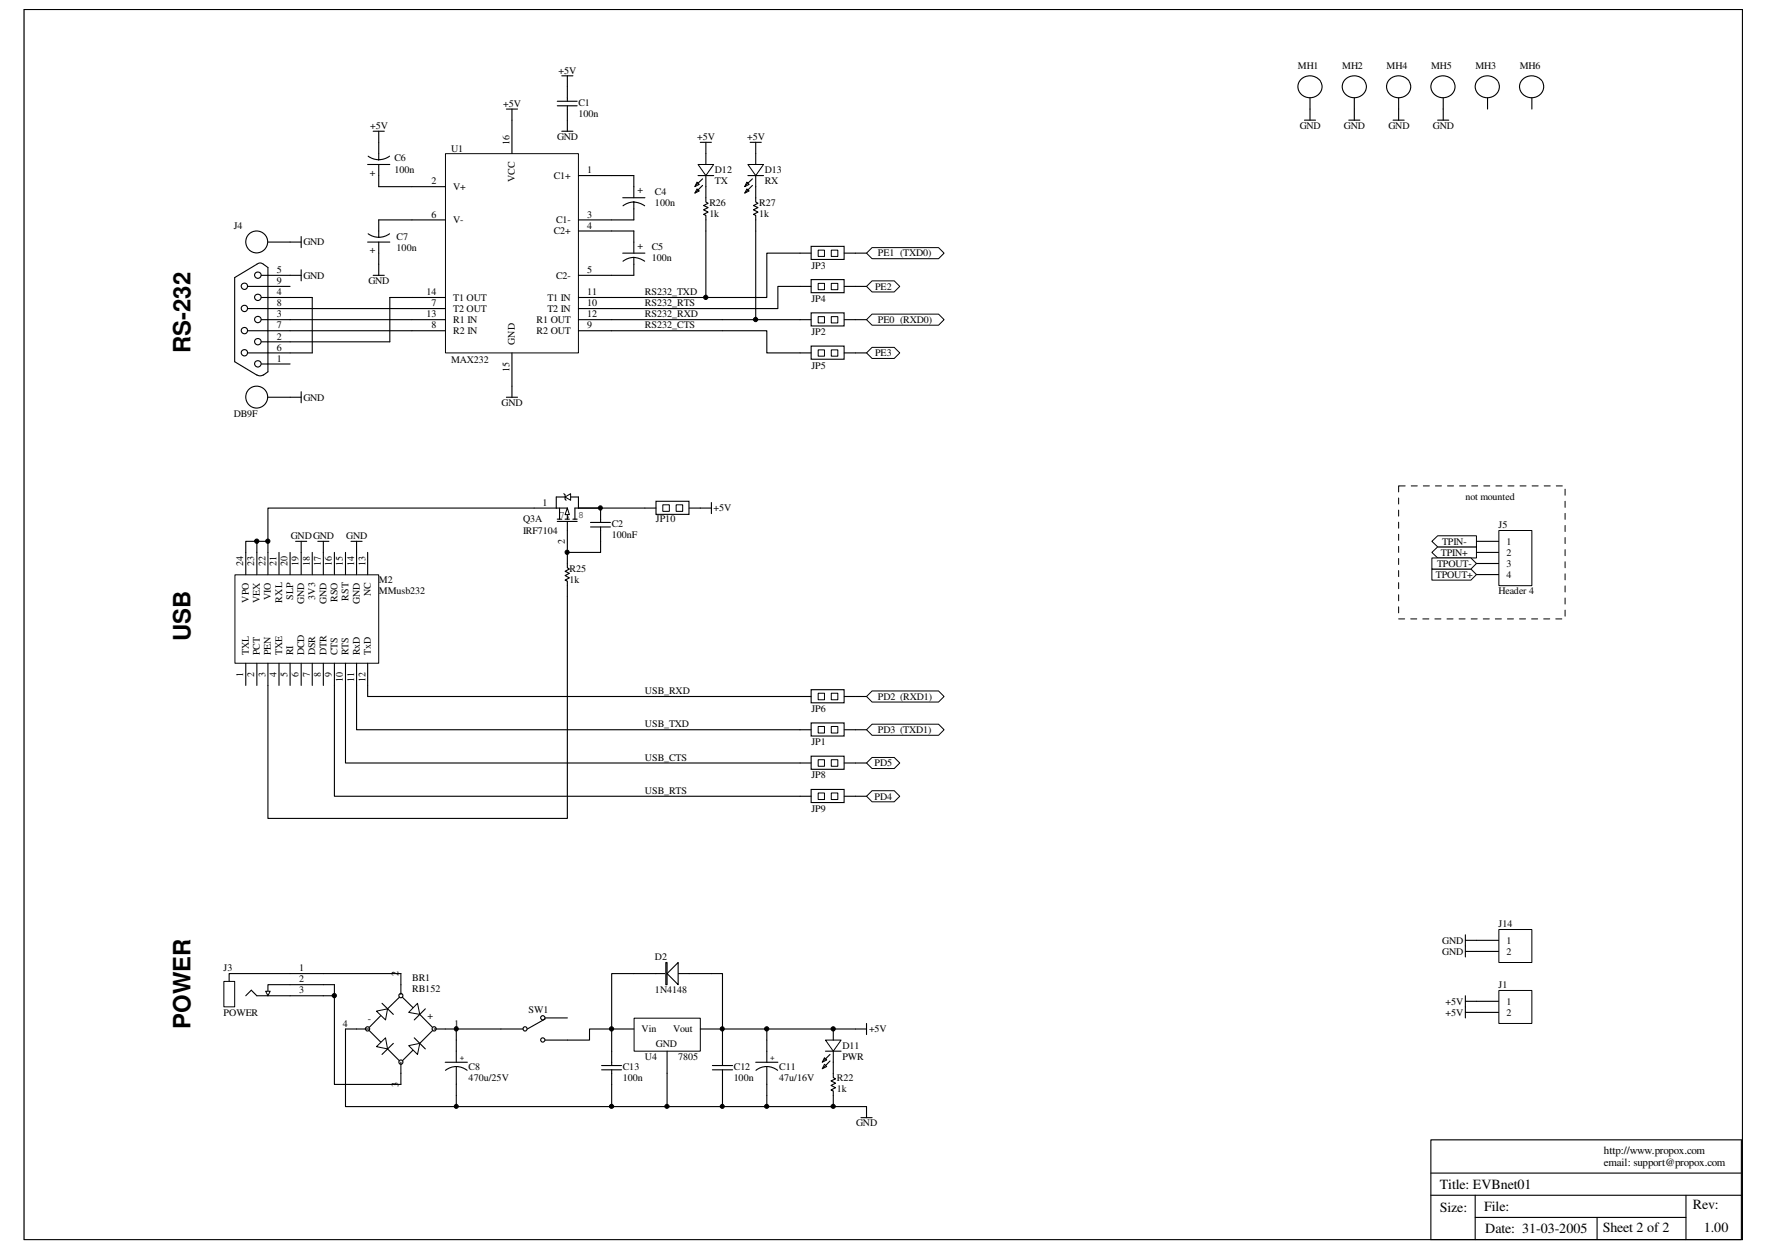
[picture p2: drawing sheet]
<svg xmlns="http://www.w3.org/2000/svg" width="297mm" height="210mm" viewBox="0 0 297 210" stroke-linecap="round" stroke-linejoin="round" font-family="sans-serif">
<path d="M4.1 1.6h288.8v206.7h-288.8z" fill="none" stroke="#000" stroke-width=".17"/>
<g fill="none" stroke="#000" stroke-width=".19">
<path d="M61.8 27.6h3.7M61.9 26.2l.7 .4 1.1 .2 .8-.1 1-.5M61.9 39.3l1 .5 .8 .1 1.1-.2 .7-.4M63.7 23.9v3M63.7 27.6v3.8M63.7 37v2.9M102.8 29.5h3.7v3.7M102.8 38.8h3.7v3.7M104.7 33.2h3.7M106.5 34l1.2 .2 .7 .4M106.5 34l-.7 .1-1.1 .5M106.5 34v3h-3.7"/>
<path d="M48.8 53.7h20.5M48.8 50h3.7v9.3h-3.7M61.8 40.7h3.7M63.7 40.7v3.7M69.3 50h-3.8v7.4h-16.7M104.7 42.5h3.7M106.5 43.3l1.2 .2 .7 .4M106.5 43.3l-.7 .1-1.1 .5M106.5 43.3v3h-3.7"/>
</g>
<path d="M74.9 25.9h22.3v33.4h-22.3z" fill="#fff"/>
<path d="M74.9 25.8h22.3v33.5h-22.3z" fill="none" stroke="#000" stroke-width=".17"/>
<g fill="none" stroke="#000" stroke-width=".19">
<path d="M85.1 18.3h1.9M86.1 18.3v7.5M50.6 39.8v1.8M62.7 22.1h1.9M63.7 31.4h11.1M63.7 37h11.1M63.7 22.1v1.8M97.2 29.5h5.6M97.2 37h5.6M97.2 38.8h5.6M41.7 51.9h33.1M41.7 55.6h33.1"/>
<path d="M41.7 59.3h7.1M41.7 48.1h7.1M43.9 46.3h6.7M43.9 50h4.9M43.9 53.7h4.9M43.9 57.4h4.9M45 40.7h5.6M50.6 45.3v1.9M62.7 46.3h1.9M63.7 44.4v1.9M69.3 50h5.5M69.3 53.7h5.5"/>
<path d="M86.1 59.3v7.5M97.2 46.3h5.6M97.2 50h24.3M97.2 51.9h24.3M97.2 53.7h24.3M97.2 55.6h24.3M43.2 63l.5 .2 .6-.2M43.2 63l-3.7-2.2v-14.1l3.8-2.4 .4-.1a2.16 2.16 0 0 1 1.3 .8v17.5l-.7 .5M43.9 61.2h4.9M45 66.8h5.6M50.6 65.8v1.9M85.1 66.8h1.9"/>
<path d="M240.5 191.6h52.2v16.7h-52.2zM240.5 197.1h52.2M240.5 200.9h52.2M248 200.9v7.4M248 204.6h35.4M268.5 204.6v3.7M283.4 200.9v7.4"/>
<circle cx="41.1" cy="48.1" r=".53"/>
<circle cx="41.1" cy="55.6" r=".53"/>
<circle cx="41.1" cy="59.3" r=".53"/>
<circle cx="41.1" cy="51.8" r=".53"/>
<circle cx="43.2" cy="40.7" r="1.85"/>
<circle cx="43.4" cy="53.7" r=".54"/>
<circle cx="43.4" cy="46.2" r=".54"/>
<circle cx="43.4" cy="50" r=".54"/>
<circle cx="43.4" cy="57.4" r=".54"/>
<circle cx="43.2" cy="66.7" r="1.85"/>
<circle cx="43.4" cy="61.1" r=".54"/>
</g>
<path d="M240.7 92.8l1-.9h6.5v1.9h-6.5z" fill-rule="evenodd" fill="#fff"/>
<path d="M240.7 92.8l1-.9h6.5v1.9h-6.5z" fill="none" stroke="#000" stroke-width=".17"/>
<path d="M240.7 95.6h6.6l.9 1-.9 .9h-6.6z" fill-rule="evenodd" fill="#fff"/>
<path d="M240.7 95.6h6.6l.9 1-.9 .9h-6.6z" fill="none" stroke="#000" stroke-width=".17"/>
<path d="M240.7 91l1-1h6.5v1.9h-6.5z" fill-rule="evenodd" fill="#fff"/>
<path d="M240.7 91l1-1h6.5v1.9h-6.5z" fill="none" stroke="#000" stroke-width=".17"/>
<path d="M240.7 93.8h6.6l.9 .9-.9 .9h-6.6z" fill-rule="evenodd" fill="#fff"/>
<path d="M240.7 93.8h6.6l.9 .9-.9 .9h-6.6z" fill="none" stroke="#000" stroke-width=".17"/>
<path d="M121.5 55.6h7.4v3.7h5.6M121.5 53.7h13M134.5 48.1h-3.7v3.8h-9.3M134.5 42.5h-5.6v7.5h-7.4" fill="none" stroke="#000" stroke-width=".19"/>
<path d="M145.7 42.5l.9-.9h11.2l.9 .9-.9 1h-11.2z" fill-rule="evenodd" fill="#fff"/>
<path d="M145.7 42.5l.9-.9h11.2l.9 .9-.9 1h-11.2z" fill="none" stroke="#000" stroke-width=".17"/>
<path d="M145.7 53.7l.9-.9h11.2l.9 .9-.9 1h-11.2z" fill-rule="evenodd" fill="#fff"/>
<path d="M145.7 53.7l.9-.9h11.2l.9 .9-.9 1h-11.2z" fill="none" stroke="#000" stroke-width=".17"/>
<path d="M145.7 59.3l.9-.9h3.7l1 .9-1 .9h-3.7z" fill-rule="evenodd" fill="#fff"/>
<path d="M145.7 59.3l.9-.9h3.7l1 .9-1 .9h-3.7z" fill="none" stroke="#000" stroke-width=".17"/>
<path d="M145.7 48.1l.9-.9h3.7l1 .9-1 1h-3.7z" fill-rule="evenodd" fill="#fff"/>
<path d="M137.5 47.6h1.1v1.1h-1.1zM137.5 53.2h1.1v1.1h-1.1zM137.5 58.8h1.1v1.1h-1.1zM137.5 42h1.1v1.1h-1.1zM139.7 47.6h1.1v1.1h-1.1zM139.7 53.2h1.1v1.1h-1.1zM139.7 58.8h1.1v1.1h-1.1zM139.7 42h1.1v1.1h-1.1zM145.7 48.1l.9-.9h3.7l1 .9-1 1h-3.7z" fill="none" stroke="#000" stroke-width=".17"/>
<g fill="none" stroke="#000" stroke-width=".19">
<path d="M134.5 48.1h1.9M134.5 53.7h1.9M134.5 59.3h1.9M134.5 42.5h1.9M136.4 47h5.5v2.2h-5.5zM136.4 52.6h5.5v2.2h-5.5zM136.4 58.2h5.5v2.2h-5.5zM136.4 41.4h5.5v2.2h-5.5zM141.9 48.1h3.8M141.9 53.7h3.8M141.9 59.3h3.8M141.9 42.5h3.8"/>
<path d="M74.8 178.5h3.8M76.7 179.2l.8 .2 1 .5M76.7 179.2l-1.1 .3-.7 .4M76.7 174.8v3.7M76.7 179.2v4.9M106.5 163.6h13.1"/>
</g>
<path d="M111.9 161.8h.2v3.7h-.2z" fill-rule="evenodd" fill="#fff"/>
<path d="M111.9 161.8h.2v3.7h-.2z" fill="none" stroke="#000" stroke-width=".19"/>
<path d="M112.1 163.6l1.9-1.8v3.7z" fill="#fff"/>
<g fill="none" stroke="#000" stroke-width=".19">
<path d="M64.2 170.5l-2.4 2.4 2.4 2.4M65.1 176.3l2.3 2.2 2.2-2.2M65.1 169.5l2.3-2.2 2.2 2.2M69.6 174.4l1.9 1.9M70.6 170.5l2.4 2.4-2.4 2.4M76.7 172.9v1.9M101.1 179.8h3.4M101.1 179.1h3.4M102.8 176.7v2.4M102.8 179.8v2.4M106.5 163.6h-3.7v9.3M112.1 163.6l1.9-1.8v3.7z"/>
<path d="M119.6 163.6h1.9v9.3M119.8 179.8h3.3M119.8 179.1h3.3M121.5 176.7v2.4M121.5 179.8v2.4"/>
</g>
<path d="M70.2 168.6l.4 1.9-1.9-.4z" fill="#fff"/>
<path d="M70.2 168.6l.4 1.9-1.9-.4z" fill="none" stroke="#000" stroke-width=".17"/>
<path d="M63.3 175.9l1.5-1.5 .3 1.9z" fill="#fff"/>
<path d="M63.3 175.9l1.5-1.5 .3 1.9z" fill="none" stroke="#000" stroke-width=".17"/>
<path d="M68.7 175.7l1.9-.4-.4 1.9z" fill="#fff"/>
<path d="M68.7 175.7l1.9-.4-.4 1.9z" fill="none" stroke="#000" stroke-width=".17"/>
<path d="M63.3 169.9l1.8-.4-.3 1.9z" fill="#fff"/>
<path d="M63.3 169.9l1.8-.4-.3 1.9z" fill="none" stroke="#000" stroke-width=".17"/>
<path d="M64.2 168.6l1.9 1.9M66.1 175.3l-1.9 1.9M71.5 169.5l-1.9 1.9" fill="none" stroke="#000" stroke-width=".19"/>
<circle cx="67.4" cy="167.3" r=".35" fill="#fff"/>
<circle cx="67.4" cy="167.3" r=".35" fill="none" stroke="#000" stroke-width=".19"/>
<circle cx="73" cy="172.9" r=".35" fill="#fff"/>
<circle cx="73" cy="172.9" r=".35" fill="none" stroke="#000" stroke-width=".19"/>
<circle cx="67.4" cy="178.5" r=".35" fill="#fff"/>
<circle cx="67.4" cy="178.5" r=".35" fill="none" stroke="#000" stroke-width=".19"/>
<circle cx="61.8" cy="172.9" r=".36" fill="#fff"/>
<g fill="none" stroke="#000" stroke-width=".19">
<path d="M58.1 172.9h3.9M67.4 163.6v3.5M67.4 178.5v3.7M73 172.9h3.7"/>
<circle cx="61.8" cy="172.9" r=".36"/>
</g>
<path d="M37.7 165h1.8v4.2h-1.8z" fill="#fff"/>
<path d="M37.6 164.9h1.9v4.3h-1.9z" fill="none" stroke="#000" stroke-width=".17"/>
<path d="M41.3 167.3l.9-.9 1 .9h5.6M48.8 163.6h-10.3v1.3M48.8 165.5h-3.8v1.8" fill="none" stroke="#000" stroke-width=".19"/>
<path d="M44.7 166.6h.7l-.4 .7z" fill="#fff"/>
<path d="M44.7 166.6h.7l-.4 .7z" fill="none" stroke="#000" stroke-width=".17"/>
<path d="M48.8 163.6h18.6M48.8 165.5h5.6M48.8 167.3h5.6M56.2 165.5v16.7h11.2M58.1 172.9v13.1h54" fill="none" stroke="#000" stroke-width=".19"/>
<path d="M106.6 171.2h11.1v5.5h-11.1z" fill="#fff"/>
<path d="M106.6 171.1h11.1v5.6h-11.1z" fill="none" stroke="#000" stroke-width=".17"/>
<g fill="none" stroke="#000" stroke-width=".19">
<path d="M93.7 17.8h3.3M93.7 17h3.3M94.4 12.7h1.9M95.4 12.7v4.3M95.4 17.8v4.3M220.2 16.5v3.7M222 13.6a2.1 2.1 0 0 0-2.3-.8 2.1 2.1 0 0 0-1.5 1.8 2 2 0 0 0 2.3 1.8 2 2 0 0 0 1.6-2.4l-.1-.3M227.7 16.5v3.7M229.4 13.6a2.1 2.1 0 0 0-2.2-.8 2.1 2.1 0 0 0-1.6 1.8 2 2 0 0 0 2.3 1.8 2 2 0 0 0 1.7-2.4l-.2-.3M235.1 16.5v3.7M236.9 13.6a2.1 2.1 0 0 0-2.3-.8 2.1 2.1 0 0 0-1.5 1.8 2 2 0 0 0 2.3 1.8 2 2 0 0 0 1.6-2.4l-.1-.3M242.6 16.5v3.7"/>
<path d="M244.3 13.6a2.1 2.1 0 0 0-2.2-.8 2.1 2.1 0 0 0-1.6 1.8 2 2 0 0 0 2.3 1.8 2 2 0 0 0 1.7-2.4l-.2-.3M250.1 16.5v1.8M251.8 13.6a2.1 2.1 0 0 0-2.3-.8 2.1 2.1 0 0 0-1.5 1.8 2.01 2.01 0 0 0 2.3 1.8 2.01 2.01 0 0 0 1.6-2.4l-.1-.3M257.5 16.5v1.8M259.2 13.6a2.1 2.1 0 0 0-2.2-.8 2.1 2.1 0 0 0-1.6 1.8 2.01 2.01 0 0 0 2.3 1.8 2.01 2.01 0 0 0 1.7-2.4l-.1-.3M94.4 22.1h1.9M219.3 20.2h1.8M226.7 20.2h1.9M234.2 20.2h1.8M241.7 20.2h1.8M246.3 157.1v3.7M246.3 159.9h1.9"/>
<path d="M246.3 158h1.9M54.4 165.5h1.8M54.4 167.3h1.8M76.7 172.9h11.2M91.6 171.2l-3 1.7M91.6 171.1h3.8M102.8 172.9h-3.7v1.9h-7.5M102.8 172.9h3.7M102.8 172.9v3.8M112.1 176.7v9.3h9.4v-3.8M117.7 172.9h28M121.5 172.9v3.8"/>
<path d="M127 178.5h3.8M128.9 179.2l.8 .2 1 .5M128.9 179.2l-1.2 .3-.6 .4M128.9 179.2v6.8h-7.4M128.9 172.9v5.6M145.7 172v1.9M246.3 167.3v3.8M246.3 168.3h1.9M246.3 170.1h1.9M76.7 184.1v1.9M102.8 182.2v3.8"/>
<circle cx="88.2" cy="172.9" r=".35"/>
<circle cx="91.2" cy="171" r=".36"/>
<circle cx="91.2" cy="174.8" r=".36"/>
</g>
<path d="M252 156.3h5.5v5.5h-5.5z" fill="#fff"/>
<path d="M252 156.2h5.5v5.6h-5.5z" fill="none" stroke="#000" stroke-width=".17"/>
<path d="M248.2 158h3.7M248.2 159.9h3.7" fill="none" stroke="#000" stroke-width=".19"/>
<path d="M252 166.5h5.5v5.5h-5.5z" fill="#fff"/>
<path d="M252 166.5h5.5v5.5h-5.5z" fill="none" stroke="#000" stroke-width=".17"/>
<path d="M248.2 168.3h3.7M248.2 170.1h3.7" fill="none" stroke="#000" stroke-width=".19"/>
<path d="M252 89.2h5.5v9.2h-5.5z" fill="#fff"/>
<path d="M252 89.2h5.5v9.2h-5.5z" fill="none" stroke="#000" stroke-width=".17"/>
<path d="M248.2 91h3.7M248.2 92.8h3.7M248.2 94.7h3.7M248.2 96.6h3.7" fill="none" stroke="#000" stroke-width=".19"/>
<path d="M39.5 96.6h24.2v14.9h-24.2z" fill="#fff"/>
<path d="M39.5 96.6h24.2v14.9h-24.2z" fill="none" stroke="#000" stroke-width=".17"/>
<g fill="none" stroke="#000" stroke-width=".19">
<path d="M41.3 92.8v3.8M43.2 92.8v3.8M45 92.8v3.8M46.9 92.8v3.8M48.8 92.8v3.8M50.6 92.8v3.8M52.5 92.8v3.8M54.4 92.8v3.8M56.2 92.8v3.8M58.1 92.8v3.8M59.9 92.8v3.8M61.8 92.8v3.8"/>
<path d="M41.3 111.5v3.7M43.2 111.5v3.7M45 111.5v3.7M46.9 111.5v3.7M48.8 111.5v3.7M50.6 111.5v3.7M52.5 111.5v3.7M54.4 111.5v3.7M56.2 111.5v3.7M58.1 111.5v3.7M59.9 111.5v3.7M61.8 111.5v3.7"/>
</g>
<path d="M145.7 122.6l.9-.9h11.2l.9 .9-.9 1h-11.2z" fill-rule="evenodd" fill="#fff"/>
<path d="M145.7 122.6l.9-.9h11.2l.9 .9-.9 1h-11.2z" fill="none" stroke="#000" stroke-width=".17"/>
<path d="M145.7 117.1l.9-1h11.2l.9 1-.9 .9h-11.2z" fill-rule="evenodd" fill="#fff"/>
<path d="M145.7 117.1l.9-1h11.2l.9 1-.9 .9h-11.2z" fill="none" stroke="#000" stroke-width=".17"/>
<path d="M145.7 128.2l.9-.9h3.7l1 .9-1 1h-3.7z" fill-rule="evenodd" fill="#fff"/>
<path d="M145.7 128.2l.9-.9h3.7l1 .9-1 1h-3.7z" fill="none" stroke="#000" stroke-width=".17"/>
<path d="M145.7 133.8l.9-.9h3.7l1 .9-1 .9h-3.7z" fill-rule="evenodd" fill="#fff"/>
<path d="M111.4 84.8h1.1v1.1h-1.1zM113.7 84.8h1.1v1.1h-1.1zM137.5 116.5h1.1v1.1h-1.1zM139.7 116.5h1.1v1.1h-1.1zM137.5 127.7h1.1v1.1h-1.1zM137.5 133.3h1.1v1.1h-1.1zM137.5 122.1h1.1v1.1h-1.1zM139.7 127.7h1.1v1.1h-1.1zM139.7 133.3h1.1v1.1h-1.1zM139.7 122.1h1.1v1.1h-1.1zM145.7 133.8l.9-.9h3.7l1 .9-1 .9h-3.7z" fill="none" stroke="#000" stroke-width=".17"/>
<g fill="none" stroke="#000" stroke-width=".19">
<path d="M43.2 91v1.8M45 91h-3.7v1.8M49.7 91h1.9M50.6 91v1.8M53.4 91h1.9M54.4 91v1.8M59 91h1.9M59.9 91v1.8M89.8 85.4h-44.8v7.4M108.4 85.4h1.9M110.3 84.2h5.5v2.2h-5.5zM115.9 85.4h1.8"/>
<path d="M56.2 115.2v18.6h80.2M58.1 115.2v13h78.3M59.9 115.2v7.4h76.5M61.8 115.2v1.9h74.6M136.4 115.9h5.5v2.2h-5.5zM141.9 117.1h3.8M136.4 127.1h5.5v2.2h-5.5zM136.4 132.7h5.5v2.2h-5.5zM136.4 121.5h5.5v2.2h-5.5zM141.9 128.2h3.8M141.9 133.8h3.8M141.9 122.6h3.8"/>
<path d="M138.8 176.7h2.6"/>
</g>
<path d="M138.8 174.8h2.6l-1.3 1.9z" fill="#fff"/>
<path d="M138.8 174.8h2.6l-1.3 1.9z" fill="none" stroke="#000" stroke-width=".17"/>
<path d="M138.6 178.9l.4 .3-.8 .4z" fill="#fff"/>
<path d="M138.6 178.9l.4 .3-.8 .4z" fill="none" stroke="#000" stroke-width=".17"/>
<path d="M138.6 177.8l.4 .3-.8 .4z" fill="#fff"/>
<path d="M138.6 177.8l.4 .3-.8 .4z" fill="none" stroke="#000" stroke-width=".17"/>
<g fill="none" stroke="#000" stroke-width=".19">
<path d="M89.8 85.4h5.6v1.8M93.7 87.6h3.3M93.7 87.2h.7M94.1 85.4v1.8M95 87.2h.7M95.4 87.6v5.2M96.3 87.2h.7M96.6 85.4v1.8M97.2 85.4h3.8M139.5 177.2l-1.1 1.1M139.5 178.3l-1.1 1.2M140.1 176.7v4.4l.4 .2-.8 .4 .8 .3-.8 .4 .8 .4-.8 .4 .4 .1v2.7"/>
<path d="M140.1 172.9v1.9M144.7 187.8h1.9M145.7 186v1.8"/>
</g>
<path d="M95.4 85.4l.3 1.1h-.7z" fill="#fff"/>
<path d="M95.4 85.4l.3 1.1h-.7z" fill="none" stroke="#000" stroke-width=".17"/>
<path d="M93.5 83.5v1.9M96.6 85.4h.6" fill="none" stroke="#000" stroke-width=".19"/>
<path d="M95 83.5l.9-.5v1.1z" fill="#fff"/>
<path d="M95 83.5l.9-.5v1.1z" fill="none" stroke="#000" stroke-width=".17"/>
<path d="M117.3 29.5h2.7M93.5 83.5h1.5M94.8 83l.2 .1v.8l.2 .2M95.9 83.5h1.3v1.9h11.2M99.3 87.8h3.3M99.3 88.6h3.3M101 88.6v4.2h-5.6v2.6l.3 .2-.7 .4 .7 .4-.7 .3 .7 .4-.7 .4 .4 .2v39.8h-50.4v-22.3M101 85.4v2.4M117.7 85.4h1.9M119.6 84.5v1.8" fill="none" stroke="#000" stroke-width=".19"/>
<path d="M117.3 27.6h2.7l-1.3 1.9z" fill="#fff"/>
<path d="M117.3 27.6h2.7l-1.3 1.9z" fill="none" stroke="#000" stroke-width=".17"/>
<path d="M117.2 31.7l.4 .4-.8 .4z" fill="#fff"/>
<path d="M117.2 31.7l.4 .4-.8 .4z" fill="none" stroke="#000" stroke-width=".17"/>
<path d="M117.2 30.6l.4 .4-.8 .4z" fill="#fff"/>
<path d="M117.2 30.6l.4 .4-.8 .4z" fill="none" stroke="#000" stroke-width=".17"/>
<path d="M118.1 30.1l-1.1 1.1M118.1 31.2l-1.1 1.1M118.7 29.5v4.5l.3 .2-.7 .3 .7 .4-.7 .4 .7 .3-.7 .4 .4 .2v2.6M118.7 25.8v1.8M125.7 29.5h2.7" fill="none" stroke="#000" stroke-width=".19"/>
<path d="M125.7 27.6h2.7l-1.4 1.9z" fill="#fff"/>
<path d="M125.7 27.6h2.7l-1.4 1.9z" fill="none" stroke="#000" stroke-width=".17"/>
<path d="M125.6 31.7l.3 .4-.7 .4z" fill="#fff"/>
<path d="M125.6 31.7l.3 .4-.7 .4z" fill="none" stroke="#000" stroke-width=".17"/>
<path d="M125.6 30.6l.3 .4-.7 .4z" fill="#fff"/>
<g fill="none" stroke="#000" stroke-width=".17">
<path d="M125.6 30.6l.3 .4-.7 .4z"/>
<circle cx="118.6" cy="50" r=".36"/>
<circle cx="127" cy="53.7" r=".36"/>
<circle cx="43.2" cy="91" r=".36"/>
<circle cx="45" cy="91" r=".36"/>
<circle cx="95.3" cy="92.8" r=".35"/>
<circle cx="100.9" cy="85.4" r=".35"/>
<circle cx="56.2" cy="167.3" r=".36"/>
<circle cx="76.7" cy="172.9" r=".35"/>
<circle cx="102.8" cy="172.9" r=".36"/>
<circle cx="121.4" cy="172.9" r=".35"/>
<circle cx="128.9" cy="172.9" r=".36"/>
<circle cx="140.1" cy="172.9" r=".36"/>
<circle cx="76.7" cy="185.9" r=".34"/>
<circle cx="102.8" cy="185.9" r=".35"/>
<circle cx="112.1" cy="185.9" r=".35"/>
<circle cx="121.4" cy="185.9" r=".34"/>
<circle cx="128.9" cy="185.9" r=".35"/>
<circle cx="140.1" cy="185.9" r=".35"/>
</g>
<path d="M117.7 23.9h1.9M118.7 23.9v1.9M118.7 38.8v11.2M126.1 23.9h1.9M126.5 30.1l-1.2 1.1M126.5 31.2l-1.2 1.1M127 29.5v4.5l.4 .2-.7 .3 .7 .4-.7 .4 .7 .3-.7 .4 .3 .2v17.5M127 23.9v3.7M128.9 186h16.8M140.1 186h.1" fill="none" stroke="#000" stroke-width=".19"/>
<path d="M235.1 81.7h28v22.3h-28z" fill="none" stroke="#000" stroke-width=".17" stroke-dasharray="1 1 1 1 1 1 1 1"/>
<g fill="#000">
<circle cx="118.6" cy="50" r=".36"/>
<circle cx="127" cy="53.7" r=".36"/>
<circle cx="43.2" cy="91" r=".36"/>
<circle cx="45" cy="91" r=".36"/>
<circle cx="95.3" cy="92.8" r=".35"/>
<circle cx="100.9" cy="85.4" r=".35"/>
<circle cx="56.2" cy="167.3" r=".36"/>
<circle cx="76.7" cy="172.9" r=".35"/>
<circle cx="102.8" cy="172.9" r=".36"/>
<circle cx="121.4" cy="172.9" r=".35"/>
<circle cx="128.9" cy="172.9" r=".36"/>
<circle cx="140.1" cy="172.9" r=".36"/>
<circle cx="76.7" cy="185.9" r=".34"/>
<circle cx="102.8" cy="185.9" r=".35"/>
<circle cx="112.1" cy="185.9" r=".35"/>
<circle cx="121.4" cy="185.9" r=".34"/>
<circle cx="128.9" cy="185.9" r=".35"/>
<circle cx="140.1" cy="185.9" r=".35"/>
</g>
<g font-size="4">
<text x="32" y="59.3" transform="rotate(-90 32 59.3)">RS-232</text>
<text x="32" y="107.7" transform="rotate(-90 32 107.7)">USB</text>
<text x="32" y="172.9" transform="rotate(-90 32 172.9)">POWER</text>
</g>
<g font-size="2.4">
<text x="242.1" y="203.7">Size:</text>
<text x="242.1" y="199.8">Title: EVBnet01</text>
<text x="249.5" y="203.5">File:</text>
<text x="284.6" y="203.1">Rev:</text>
<text x="249.7" y="207.2">Date: 31-03-2005</text>
<text x="269.4" y="207">Sheet 2 of 2</text>
<text x="286.4" y="207">1.00</text>
</g>
<g font-size="1.8">
<text x="269.6" y="193.9">http://www.propox.com</text>
<text x="269.6" y="196">email: support@propox.com</text>
</g>
<g font-size="1.7">
<text x="218.2" y="11.6">MH1</text>
<text x="225.6" y="11.6">MH2</text>
<text x="233.1" y="11.6">MH4</text>
<text x="240.6" y="11.6">MH5</text>
<text x="248" y="11.6">MH3</text>
<text x="255.5" y="11.6">MH6</text>
<text x="84.6" y="17.9">+5V</text>
<text x="93.9" y="12.4">+5V</text>
<text x="97.2" y="17.8">C1</text>
<text x="62.2" y="21.7">+5V</text>
<text x="93.6" y="23.5">GND</text>
<text x="97.2" y="19.6">100n</text>
<text x="117.2" y="23.5">+5V</text>
<text x="125.6" y="23.5">+5V</text>
<text x="218.5" y="21.6">GND</text>
<text x="225.9" y="21.6">GND</text>
<text x="233.4" y="21.6">GND</text>
<text x="240.9" y="21.6">GND</text>
<text x="62.2" y="29.5">+</text>
<text x="66.3" y="27.1">C6</text>
<text x="66.3" y="29.1">100n</text>
<text x="75.8" y="25.6">U1</text>
<text x="85.6" y="24.3" transform="rotate(-90 85.6 24.3)">16</text>
<text x="98.7" y="29.1">1</text>
<text x="120.2" y="29.1">D12</text>
<text x="128.6" y="29.1">D13</text>
<text x="72.6" y="31">2</text>
<text x="76.2" y="31.9">V+</text>
<text x="86.6" y="30.6" transform="rotate(-90 86.6 30.6)">VCC</text>
<text x="93.1" y="30.1">C1+</text>
<text x="107.1" y="32.5">+</text>
<text x="110.1" y="32.9">C4</text>
<text x="110.1" y="34.5">100n</text>
<text x="119.2" y="34.5">R26</text>
<text x="120.2" y="31">TX</text>
<text x="127.6" y="34.5">R27</text>
<text x="128.6" y="31">RX</text>
<text x="39.3" y="38.4">J4</text>
<text x="51" y="41.2">GND</text>
<text x="66.7" y="40.3">C7</text>
<text x="72.6" y="36.6">6</text>
<text x="76.2" y="37.5">V-</text>
<text x="93.1" y="39.4">C2+</text>
<text x="93.5" y="37.5">C1-</text>
<text x="98.7" y="36.6">3</text>
<text x="98.7" y="38.4">4</text>
<text x="107.1" y="41.8">+</text>
<text x="109.6" y="42">C5</text>
<text x="119.2" y="36.4">1k</text>
<text x="127.6" y="36.4">1k</text>
<text x="46.6" y="47.8">9</text>
<text x="46.6" y="45.9">5</text>
<text x="51" y="46.8">GND</text>
<text x="61.9" y="47.7">GND</text>
<text x="62.2" y="42.5">+</text>
<text x="66.7" y="42.2">100n</text>
<text x="93.5" y="46.8">C2-</text>
<text x="98.7" y="45.9">5</text>
<text x="109.6" y="43.9">100n</text>
<text x="136.4" y="45.2">JP3</text>
<text x="147.6" y="43.1">PE1 (TXD0)</text>
<text x="46.6" y="53.3">3</text>
<text x="46.6" y="51.5">8</text>
<text x="46.6" y="49.6">4</text>
<text x="71.7" y="49.6">14</text>
<text x="71.7" y="53.3">13</text>
<text x="72.6" y="51.5">7</text>
<text x="76.2" y="50.5">T1 OUT</text>
<text x="76.2" y="52.4">T2 OUT</text>
<text x="92" y="50.5">T1 IN</text>
<text x="92" y="52.4">T2 IN</text>
<text x="98.7" y="49.6">11</text>
<text x="98.7" y="51.5">10</text>
<text x="98.7" y="53.3">12</text>
<text x="108.4" y="49.6">RS232_TXD</text>
<text x="108.4" y="53.3">RS232_RXD</text>
<text x="108.4" y="51.5">RS232_RTS</text>
<text x="136.4" y="50.8">JP4</text>
<text x="147.1" y="48.7">PE2</text>
<text x="46.6" y="58.9">6</text>
<text x="46.6" y="57.1">2</text>
<text x="46.6" y="55.2">7</text>
<text x="72.6" y="55.2">8</text>
<text x="76.2" y="54.3">R1 IN</text>
<text x="76.2" y="56.1">R2 IN</text>
<text x="86.6" y="58" transform="rotate(-90 86.6 58)">GND</text>
<text x="90.2" y="54.3">R1 OUT</text>
<text x="90.2" y="56.1">R2 OUT</text>
<text x="98.7" y="55.2">9</text>
<text x="108.4" y="55.2">RS232_CTS</text>
<text x="136.4" y="56.3">JP2</text>
<text x="147.1" y="59.9">PE3</text>
<text x="147.6" y="54.3">PE0 (RXD0)</text>
<text x="46.6" y="60.8">1</text>
<text x="75.8" y="61">MAX232</text>
<text x="85.6" y="62.5" transform="rotate(-90 85.6 62.5)">15</text>
<text x="136.4" y="61.9">JP5</text>
<text x="39.3" y="70.1">DB9F</text>
<text x="51" y="67.3">GND</text>
<text x="84.3" y="68.2">GND</text>
<text x="87.9" y="89.7">IRF7104</text>
<text x="87.9" y="87.8">Q3A</text>
<text x="91.2" y="85">1</text>
<text x="102.8" y="88.6">C2</text>
<text x="110.3" y="87.8">JP10</text>
<text x="120" y="85.9">+5V</text>
<text x="246.3" y="84.1">not mounted</text>
<text x="251.9" y="88.7">J5</text>
<text x="40.9" y="95.1" transform="rotate(-90 40.9 95.1)">24</text>
<text x="42.8" y="95.1" transform="rotate(-90 42.8 95.1)">23</text>
<text x="44.6" y="95.1" transform="rotate(-90 44.6 95.1)">22</text>
<text x="46.5" y="95.1" transform="rotate(-90 46.5 95.1)">21</text>
<text x="48.3" y="95.1" transform="rotate(-90 48.3 95.1)">20</text>
<text x="48.9" y="90.6">GNDGND</text>
<text x="50.2" y="95.1" transform="rotate(-90 50.2 95.1)">19</text>
<text x="52.1" y="95.1" transform="rotate(-90 52.1 95.1)">18</text>
<text x="53.9" y="95.1" transform="rotate(-90 53.9 95.1)">17</text>
<text x="55.8" y="95.1" transform="rotate(-90 55.8 95.1)">16</text>
<text x="57.7" y="95.1" transform="rotate(-90 57.7 95.1)">15</text>
<text x="58.2" y="90.6">GND</text>
<text x="59.6" y="95.1" transform="rotate(-90 59.6 95.1)">14</text>
<text x="61.4" y="95.1" transform="rotate(-90 61.4 95.1)">13</text>
<text x="95" y="91.4" transform="rotate(-90 95 91.4)">2</text>
<text x="102.8" y="90.4">100nF</text>
<text x="241.6" y="95.2">TPOUT-</text>
<text x="242.2" y="93.4">TPIN+</text>
<text x="242.4" y="91.5">TPIN-</text>
<text x="253.2" y="91.5">1</text>
<text x="253.2" y="93.4">2</text>
<text x="253.2" y="95.2">3</text>
<text x="41.8" y="101.3" transform="rotate(-90 41.8 101.3)">VPO</text>
<text x="43.7" y="101.3" transform="rotate(-90 43.7 101.3)">VEX</text>
<text x="45.5" y="100.9" transform="rotate(-90 45.5 100.9)">VIO</text>
<text x="47.4" y="101.3" transform="rotate(-90 47.4 101.3)">RXL</text>
<text x="49.3" y="100.8" transform="rotate(-90 49.3 100.8)">SLP</text>
<text x="51.1" y="101.6" transform="rotate(-90 51.1 101.6)">GND</text>
<text x="53" y="100.8" transform="rotate(-90 53 100.8)">3V3</text>
<text x="54.9" y="101.6" transform="rotate(-90 54.9 101.6)">GND</text>
<text x="56.7" y="101.2" transform="rotate(-90 56.7 101.2)">RSO</text>
<text x="58.6" y="101" transform="rotate(-90 58.6 101)">RST</text>
<text x="60.5" y="101.6" transform="rotate(-90 60.5 101.6)">GND</text>
<text x="62.4" y="100.2" transform="rotate(-90 62.4 100.2)">NC</text>
<text x="63.7" y="98">M2</text>
<text x="63.7" y="99.9">MMusb232</text>
<text x="95.8" y="96.2">R25</text>
<text x="95.8" y="98">1k</text>
<text x="241.4" y="97.1">TPOUT+</text>
<text x="251.9" y="99.9">Header 4</text>
<text x="253.2" y="97.1">4</text>
<text x="40.9" y="113.8" transform="rotate(-90 40.9 113.8)">1</text>
<text x="41.8" y="110.2" transform="rotate(-90 41.8 110.2)">TXL</text>
<text x="42.8" y="113.8" transform="rotate(-90 42.8 113.8)">2</text>
<text x="43.7" y="110.2" transform="rotate(-90 43.7 110.2)">PCT</text>
<text x="44.6" y="113.8" transform="rotate(-90 44.6 113.8)">3</text>
<text x="45.5" y="110.2" transform="rotate(-90 45.5 110.2)">PEN</text>
<text x="46.5" y="113.8" transform="rotate(-90 46.5 113.8)">4</text>
<text x="47.4" y="110.2" transform="rotate(-90 47.4 110.2)">TXE</text>
<text x="48.3" y="113.8" transform="rotate(-90 48.3 113.8)">5</text>
<text x="49.3" y="110.2" transform="rotate(-90 49.3 110.2)">RI</text>
<text x="50.2" y="113.8" transform="rotate(-90 50.2 113.8)">6</text>
<text x="51.1" y="110.2" transform="rotate(-90 51.1 110.2)">DCD</text>
<text x="52.1" y="113.8" transform="rotate(-90 52.1 113.8)">7</text>
<text x="53" y="110.2" transform="rotate(-90 53 110.2)">DSR</text>
<text x="53.9" y="113.8" transform="rotate(-90 53.9 113.8)">8</text>
<text x="54.9" y="110.2" transform="rotate(-90 54.9 110.2)">DTR</text>
<text x="55.8" y="113.8" transform="rotate(-90 55.8 113.8)">9</text>
<text x="56.7" y="110.2" transform="rotate(-90 56.7 110.2)">CTS</text>
<text x="58.6" y="110.2" transform="rotate(-90 58.6 110.2)">RTS</text>
<text x="60.5" y="110.2" transform="rotate(-90 60.5 110.2)">RxD</text>
<text x="62.4" y="110.2" transform="rotate(-90 62.4 110.2)">TxD</text>
<text x="57.7" y="114.6" transform="rotate(-90 57.7 114.6)">10</text>
<text x="59.6" y="114.6" transform="rotate(-90 59.6 114.6)">11</text>
<text x="61.4" y="114.6" transform="rotate(-90 61.4 114.6)">12</text>
<text x="108.4" y="116.7">USB_RXD</text>
<text x="136.4" y="119.6">JP6</text>
<text x="147.6" y="117.6">PD2 (RXD1)</text>
<text x="108.4" y="122.3">USB_TXD</text>
<text x="136.4" y="125.2">JP1</text>
<text x="147.6" y="123.2">PD3 (TXD1)</text>
<text x="108.4" y="127.8">USB_CTS</text>
<text x="136.4" y="130.8">JP8</text>
<text x="147" y="128.8">PD5</text>
<text x="108.4" y="133.4">USB_RTS</text>
<text x="136.4" y="136.4">JP9</text>
<text x="147" y="134.4">PD4</text>
<text x="251.9" y="155.8">J14</text>
<text x="110.1" y="161.4">D2</text>
<text x="242.4" y="160.4">GND</text>
<text x="242.4" y="158.6">GND</text>
<text x="253.2" y="158.6">1</text>
<text x="253.2" y="160.4">2</text>
<text x="37.6" y="163.2">J3</text>
<text x="50.3" y="163.2">1</text>
<text x="50.3" y="165.1">2</text>
<text x="50.3" y="167">3</text>
<text x="67" y="164" transform="rotate(-90 67 164)">2</text>
<text x="69.3" y="166.8">RB152</text>
<text x="69.3" y="164.9">BR1</text>
<text x="110.1" y="167">1N4148</text>
<text x="251.9" y="166">J1</text>
<text x="37.6" y="170.7">POWER</text>
<text x="57.7" y="172.6">4</text>
<text x="61.8" y="171.8">-</text>
<text x="71.9" y="171.2">+</text>
<text x="76.4" y="172.6">1</text>
<text x="88.9" y="170.3">SW1</text>
<text x="107.9" y="173.5">Vin</text>
<text x="113.2" y="173.5">Vout</text>
<text x="146.1" y="173.5">+5V</text>
<text x="243" y="168.8">+5V</text>
<text x="243" y="170.7">+5V</text>
<text x="253.2" y="168.8">1</text>
<text x="253.2" y="170.7">2</text>
<text x="78.8" y="179.8">C8</text>
<text x="104.7" y="179.8">C13</text>
<text x="108.4" y="178.1">U4</text>
<text x="110.3" y="175.9">GND</text>
<text x="114" y="178.1">7805</text>
<text x="123.4" y="179.8">C12</text>
<text x="131" y="179.8">C11</text>
<text x="141.6" y="176.3">D11</text>
<text x="141.6" y="178.1">PWR</text>
<text x="67" y="182.7" transform="rotate(-90 67 182.7)">3</text>
<text x="78.8" y="181.7">470u/25V</text>
<text x="104.7" y="181.7">100n</text>
<text x="123.4" y="181.7">100n</text>
<text x="131" y="181.7">47u/16V</text>
<text x="140.7" y="181.7">R22</text>
<text x="140.7" y="183.6">1k</text>
<text x="143.9" y="189.3">GND</text>
</g>
<text font-size="1.6" x="94" y="87">7, 8</text>
<g font-size="1.3">
<text x="77.3" y="178.2">+</text>
<text x="129.5" y="178.2">+</text>
</g>
</svg>
